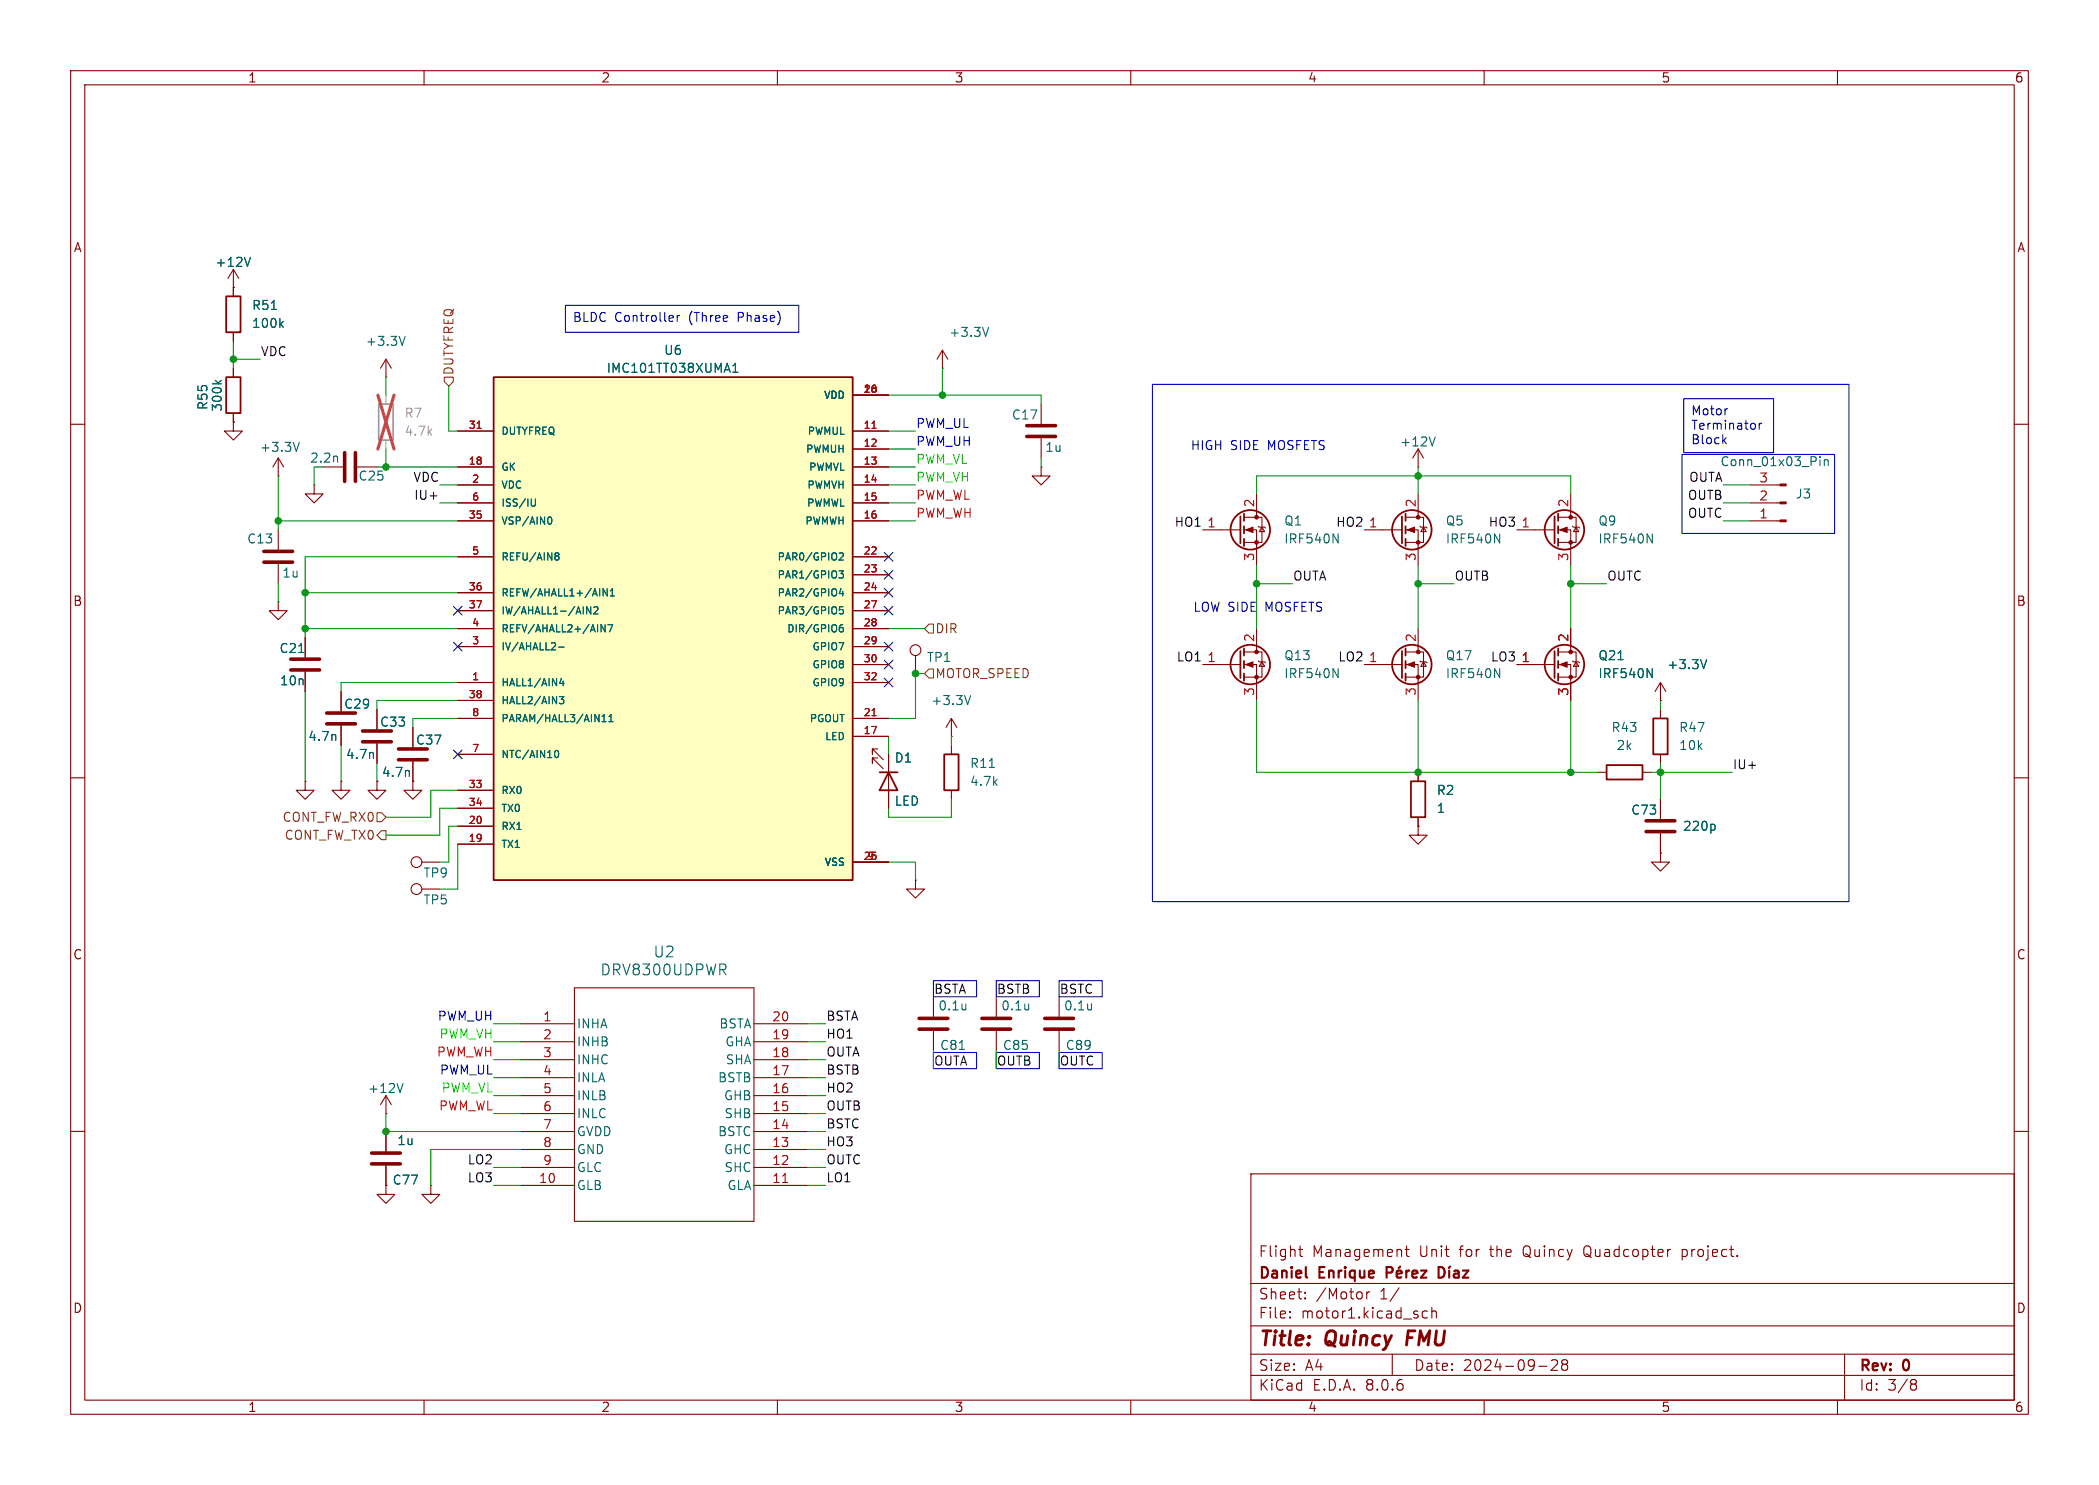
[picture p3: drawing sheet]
<svg xmlns="http://www.w3.org/2000/svg" width="297mm" height="210mm" viewBox="0 0 297 210" stroke-linecap="round" stroke-linejoin="round" font-family="sans-serif">
<g fill="none" stroke="#840000" stroke-width=".15">
<path d="M10 10h277v190h-277zM12 12h273v186h-273zM60 10v2M110 10v2M160 10v2M210 10v2M260 10v2M33 38.1l-.7 1.3M33 38.1v3.8M33 38.1l.8 1.3M10 60h2M33 40.6h.1"/>
<path d="M33 47v1.3M54.6 53.3h.1M54.6 50.8l-.8 1.3M54.6 50.8v2.5M54.6 50.8l.8 1.3M285 60h2M129.5 92.7v2.6M10 110h2M43.2 110.5v1.3h1.2l-1.2 1.2-1.3-1.2h1.3M43.2 110.5h.1M48.3 110.5v1.3h1.2l-1.2 1.2-1.3-1.2h1.3M48.3 110.5h.1"/>
<path d="M53.3 110.5v1.3h1.3l-1.3 1.2-1.2-1.2h1.2M53.3 110.5h.1M58.4 110.5v1.3h1.3l-1.3 1.2-1.3-1.2h1.3M58.4 110.5h.1M58.4 102.9v2.8M58.4 107.7v2.8M285 110h2M59.7 121.9h2.5M59.7 125.7h2.5M10 160h2M285 160h2M177 166h108v32h-108z"/>
<path d="M183.7 176.7h.6M184 176.2v1.3v.1l.3 .1M198.8 176.7h.6M199 176.2v1.3l.1 .1 .3 .1M236.2 176.7h.2M238 176.7v1.5M238 177.6l.2 .1M238.2 176.7l-.2 .1M60 198v2M110 198v2M160 198v2M177 194.5h108"/>
<path d="M177 191.5h108M177 187.5h108M177 181.5h108M182.5 186.3h.1l-.1 .1M182.5 186.3v.1M182.5 185.5v.1M182.5 185.5h.1l-.1 .1M184.7 183.6v.1M184.7 183.6h-.1l.1 .1M184.7 182.8v.1M184.7 182.8h-.1l.1 .1M193.4 182.7v1"/>
<path d="M193.8 182.7l-.3 .1-.1 .2M197 191.5v3M198 182.1l-1.3 2M202 185.5l-.5-.1-.3 .3v.4l.2 .2 .1 .1 .5-.1M202.6 185.5a.37 .37 0 0 1 .6 .1v.8M202.6 184.9v1.5M210 198v2M217.7 193.2h1.2M219.5 192.4l.2-.1 .5 .1a.41 .41 0 0 1 .1 .5l-.8 .9h.9M221.2 192.9h-.1a.31 .31 0 0 1-.1-.4 .31 .31 0 0 1 .2-.2l.5 .1a.31 .31 0 0 1 .1 .3 .31 .31 0 0 1-.3 .2M221.2 192.9l-.2 .3v.3l.2 .3 .5-.1 .1-.2-.1-.4-.2-.2M221.2 192.9h.3"/>
<path d="M260 198v2M261 191.5v6.5M270.6 195.1h.3l.3 .3-.1 .2-.2 .1M270.6 195.7h.3M270.9 195.7l.2 .2 .1 .4-.3 .3h-.3"/>
<circle cx="129.5" cy="91.9" r=".76"/>
<circle cx="58.9" cy="121.9" r=".76"/>
<circle cx="58.9" cy="125.7" r=".76"/>
</g>
<path d="M199.3 188.2l-.3 2" fill="none" stroke="#840000" stroke-width=".4"/>
<g fill="none" stroke="#840000" stroke-width=".3">
<path d="M196.2 180h.6a.41 .41 0 0 0 .3-.4 .41 .41 0 0 0-.3-.4h-.6v1.5M198.1 179.1l-.2 .2M199 179.7v1M199.4 179.7l-.3 .1-.1 .2M201.1 179.7h.7l-.7 1h.7M203.6 179.2a.79 .79 0 0 1 .8 .5 .79 .79 0 0 1-.3 .9l-.5 .1zM205.1 179.7v1M205.2 179.1l-.2 .2M205.8 179.8l.1-.1 .4 .1 .1 .9M207 179.7h.8l-.8 1h.8M184.8 180.6l.2 .1M197.6 180.2l.7-.2v-.2l-.5-.1-.2 .2 .1 .7 .1 .1 .5-.1"/>
<path d="M199.8 180.2l.8-.2-.1-.2-.4-.1-.3 .2 .1 .7 .2 .1 .4-.1M206.4 180l-.5 .1a.29 .29 0 0 0-.2 .3 .29 .29 0 0 0 .2 .3l.5-.1"/>
</g>
<path d="M35.4 36.4l-.4 1.3M38.4 43.8h.7M39.7 45.8l.4 .5M40.1 45.5l-.5 .4M57.3 47.6l-.4 1.2M57.9 109v.8" fill="none" stroke="#006464" stroke-width=".15"/>
<path d="M53.6 57.2h2v5h-2z" fill="none" stroke="#a1a1a1" stroke-width=".25"/>
<path d="M54.6 55.9v1.3M54.6 62.2v1.3" fill="none" stroke="#a1a1a1" stroke-width=".15"/>
<path d="M53.5 55.9l2.3 7.6M55.8 55.9l-2.3 7.6" fill="none" stroke="#e65255" stroke-width=".46"/>
<path d="M56.4 107.4h4.1M56.4 105.9h4.1" fill="none" stroke="#840000" stroke-width=".51"/>
<path d="M32 41.9h2v5.1h-2z" fill="none" stroke="#840000" stroke-width=".25"/>
<path d="M69.8 53.3h50.8v71.2h-50.8z" fill="#ffffc2"/>
<g fill="none" stroke="#840000" stroke-width=".25">
<path d="M32 53.3h2v5.1h-2zM69.8 53.3h50.8v71.2h-50.8zM175.5 73v3.8M176 72.6v1.1M176 74.4v1M176 76.2v1M198.4 73v3.8M198.9 72.6v1.1M198.9 74.4v1M198.9 76.2v1M220 73v3.8M220.5 72.6v1.1"/>
<path d="M220.5 74.4v1M220.5 76.2v1M175.5 92.1v3.8M176 91.7v1M176 93.5v1M176 95.3v1M198.4 92.1v3.8M198.9 91.7v1M198.9 93.5v1M198.9 95.3v1M220 92.1v3.8M220.5 91.7v1"/>
<path d="M220.5 93.5v1M220.5 95.3v1M124.5 109.2h2.5M125.7 109.2l1.3 2.6h-2.5zM133.6 106.7h2v5.1h-2zM199.6 110.5h2.1v5.1h-2.1zM227.3 108.2h5.1v2h-5.1zM233.9 101.6h2.1v5.1h-2.1z"/>
<circle cx="176.9" cy="74.9" r="2.79"/>
<circle cx="199.8" cy="74.9" r="2.79"/>
<circle cx="221.4" cy="74.9" r="2.79"/>
<circle cx="176.9" cy="94" r="2.79"/>
<circle cx="199.8" cy="94" r="2.79"/>
<circle cx="221.4" cy="94" r="2.79"/>
</g>
<g fill="none" stroke="#840000" stroke-width=".15">
<path d="M33 59.7v1.3h1.3l-1.3 1.2-1.3-1.2h1.3M33 59.7h.1M33 40.6h.1M33 40.6v1.3M33 47v1.3M33 52.1v1.2M33 58.4v1.3M120.6 55.9h5.1M133.3 52.1h.1M133.3 49.5l-.7 1.3M133.3 49.5v2.6M133.3 49.5l.8 1.3"/>
<path d="M147.3 57.2v2.7M39.4 67.3h.1M39.4 64.8v2.5M39.4 74.9v2.8M39.4 79.8v2.8M39.4 64.8l-.8 1.2M39.4 64.8l.7 1.2M44.4 68.6v1.3h1.3l-1.3 1.2-1.2-1.2h1.2M44.4 68.6h.1M45.7 66h2.8M50.5 66h2.8M64.8 61h5"/>
<path d="M64.8 66h5M64.8 68.6h5M64.8 71.1h5M64.8 73.7h5M64.8 78.7h5M120.6 61h5.1M120.6 63.5h5.1M120.6 66h5.1M120.6 68.6h5.1M120.6 71.1h5.1M120.6 73.7h5.1M120.6 78.7h5.1"/>
<path d="M147.3 66v1.3h1.3l-1.3 1.3-1.3-1.3h1.3M147.3 66h.1M147.3 62v2.8M170.2 74.9h5.3M176 74.9h1.8v5.1M176 73.2h2.6v3.5h-2.6M177.8 69.9v3.3M178.1 74.4l.1 .1h.7l.2 .2M178.6 74.5l.3 .7h-.7zM193 74.9h5.4M198.9 74.9h1.8v5.1M198.9 73.2h2.5v3.5h-2.5"/>
<path d="M200.7 66h.1M200.7 63.5v2.5M200.7 69.9v3.3M200.7 63.5l-.8 1.3M200.7 63.5l.7 1.3M200.9 74.4l.1 .1h.8l.1 .2M201.4 74.5l.4 .7h-.8zM214.6 74.9h5.4M220.5 74.9h1.7v5.1M220.5 73.2h2.5v3.5h-2.5M222.2 69.9v3.3M222.5 74.4l.1 .1h.8l.1 .2"/>
<path d="M223 74.5l.4 .7h-.8zM247.6 68.6h4.3M247.6 71.1h4.3M247.6 73.7h4.3M39.4 85.1v1.3h1.2l-1.2 1.2-1.3-1.2h1.3M39.4 85.1h.1M43.2 90.2v2.8M43.2 95v2.8M48.3 97.8v2.8M64.8 96.5h5M64.8 83.8h5M64.8 86.4h5"/>
<path d="M64.8 88.9h5M64.8 91.4h5M64.8 99.1h5M120.6 96.5h5.1M120.6 81.3h5.1M120.6 83.8h5.1M120.6 86.4h5.1M120.6 88.9h5.1M120.6 91.4h5.1M120.6 94h5.1M170.2 94h5.3M176 94h1.8v5.1"/>
<path d="M176 92.2h2.6v3.6h-2.6M177.8 88.9v3.3M178.1 93.5l.1 .1h.7l.2 .1M178.6 93.6l.3 .6h-.7zM193 94h5.4M198.9 94h1.8v5.1M198.9 92.2h2.5v3.6h-2.5M200.7 88.9v3.3M200.9 93.5l.1 .1h.8l.1 .1M201.4 93.6l.4 .6h-.8zM214.6 94h5.4M220.5 94h1.7v5.1"/>
<path d="M220.5 92.2h2.5v3.6h-2.5M222.2 88.9v3.3M222.5 93.5l.1 .1h.8l.1 .1M223 93.6l.4 .6h-.8zM234.9 99.1h.1M234.9 96.5v2.6M234.9 96.5l-.7 1.3M234.9 96.5l.8 1.3M48.3 102.6v2.8M53.3 110.5h.1M53.3 100.3v2.8M53.3 105.2v2.8"/>
<path d="M58.4 110.5h.1M58.4 102.9v2.8M58.4 107.7v2.8M64.8 119.4h5M64.8 116.8h5M64.8 101.6h5M64.8 111.8h5M64.8 114.3h5M64.8 106.7h5M120.6 104.1h5.1M120.6 101.6h5.1M124.2 105.9h-.8v.8v-.8l1.6 1.5"/>
<path d="M124.2 107.2h-.8v.8v-.8l1.6 1.5M125.7 106.7v7.6M134.6 104.1h.1M134.6 101.6l-.7 1.3M134.6 101.6v2.5M134.6 105.4v1.3M134.6 111.8v1.2M134.6 101.6l.8 1.3M200.7 116.8v1.3h1.2l-1.2 1.3-1.3-1.3h1.3M200.7 116.8h.1M200.7 109.2v1.3M200.7 115.6v1.2"/>
<path d="M226.1 109.2h1.2M232.4 109.2h1.3M234.9 100.3v1.3M234.9 106.7v1.3M234.9 113v2.8M234.9 117.9v2.8M81.3 139.7h25.4v33h-25.4zM120.6 121.9h5.1M129.5 124.5v1.2h1.3l-1.3 1.3-1.2-1.3h1.2M129.5 124.5h.1M234.9 120.7v1.2h1.3l-1.3 1.3-1.2-1.3h1.2M234.9 120.7h.1"/>
<path d="M54.6 157.5h.1M54.6 154.9l-.8 1.3M54.6 154.9v2.6M54.6 154.9l.8 1.3M73.7 144.8h7.6M73.7 157.5h7.6M73.7 154.9h7.6M73.7 152.4h7.6M73.7 149.9h7.6M73.7 147.3h7.6M106.7 144.8h7.6M106.7 157.5h7.6"/>
<path d="M106.7 154.9h7.6M106.7 152.4h7.6M106.7 149.9h7.6M106.7 147.3h7.6M132.1 141v2.8M132.1 145.8v2.8M141 141v2.8M141 145.8v2.8M149.9 141v2.8M149.9 145.8v2.8M54.6 167.6v1.3h1.3l-1.3 1.3-1.3-1.3h1.3M54.6 167.6h.1"/>
<path d="M54.6 160v2.8M54.6 164.8v2.8M61 167.6v1.3h1.2l-1.2 1.3-1.3-1.3h1.3M61 167.6h.1M73.7 167.6h7.6M73.7 165.1h7.6M73.7 162.6h7.6M73.7 160h7.6M106.7 167.6h7.6M106.7 165.1h7.6M106.7 162.6h7.6M106.7 160h7.6"/>
</g>
<g fill="none" stroke="#006464" stroke-width=".15">
<path d="M35.4 36.4l-.4 1.3M30.5 53.8l.5 .5M31.3 53.8l-.5 .4M38.4 43.8h.7M39.7 45.8l.4 .5M40.1 45.5l-.5 .4M103.7 52.6h.7M103.7 51.7l.3-.3v1.2M139.9 46.3l-.4 1.3M42.3 62.6l-.4 1.2M47.7 64.6l.1 .7M75.8 70.6l-.1 .9-.1 .1-.3-.1"/>
<path d="M77.6 73.2l.1-.1a.54 .54 0 0 1 .4 .5 .54 .54 0 0 1-.4 .5h-.1M78.6 78.2h.3l.1 .1 .1 .1-.2 .2M78.6 78.6h.1M78.7 78.6h.2M78.7 78.6l-.1 .1M78.9 78.6l.2 .2-.1 .3-.1 .1h-.3M118.8 78.3l.3-.1 .2 .3-.6 .7h.6M188.6 75.5l.7 1.3v-1.3M203.1 61.8l-.4 1.3M211.5 75.5l.7 1.3v-1.3M233.1 75.5l.7 1.3v-1.3M257.5 64.6v.1"/>
<path d="M257.5 65v.9M258.1 65v.9M258.1 65.1l.2-.1 .3 .1 .1 .8M42.3 92.3h.7M79 91.5h.8M79.1 98.5h.7l-.4 .4 .3 .1v.4l-.1 .1-.5-.1M79.4 95.9l-.2 .7h.6M79.7 96.3v.7M83.6 85.8v1l-.6-1v1M84 85.9l.4-.1 .2 .3-.6 .7h.6M85 88.3l.6 1.1v-1.1M85.9 83.3v1l-.6-1v1"/>
<path d="M86 88.3h.7l-.4 1.1M86.4 84.3h.5M86.4 83.6l.2-.3v1M118.7 80.7h.6l-.3 .4 .3 .1v.4l-.2 .1h-.3M118.8 88.8l.3-.1 .2 .2-.1 .4-.2 .1-.2-.1M119 83.2l-.2 .7h.6M119.2 83.6v.7M119.2 88.3l-.2 .1-.2 .2M119.3 85.8h-.5v.5l.1-.1h.3l.1 .2v.3l-.2 .1-.3-.1M137.3 98.4l-.4 1.2M188.6 94.6l.7 1.2v-1.2M211.5 94.6l.7 1.2v-1.2"/>
<path d="M233.1 94.6l.7 1.2v-1.2M241.5 93.3l-.4 1.3M47.4 103.9l.1 .8M52.8 106.5v.8M57.9 109v.8M78.5 106.3l.2-.2a.54 .54 0 0 1 .4 .5 .54 .54 0 0 1-.4 .5l-.2-.2M85.2 102.1h.6M85.2 101.3l.3-.3v1.1M86.2 102.1h.5M86.2 101.3l.2-.3v1.1M140 108.5h.7M242.4 116.6l.3 .2v.4l-.3 .2"/>
<path d="M57 153.2l-.4 1.3M135.8 148.4h.7M136.7 142v.8M136.7 142.7l-.1 .1M145.5 142v.8M145.5 142.7v.1M154.4 142v.8M154.4 142.7v.1"/>
</g>
<path d="M67.5 60.6h.6M123.4 60.6h.6M123.4 101.2h.6M110.7 167.2h.8" fill="none" stroke="#a90000" stroke-width=".15"/>
<g fill="none" stroke="#840000" stroke-width=".51">
<path d="M37.3 79.5h4.1M37.3 78h4.1M48.8 64v4.1M50.3 64v4.1M145.3 61.7h4.1M145.3 60.2h4.1M41.1 94.7h4.1M41.1 93.2h4.1M46.2 102.4h4.1M46.2 100.8h4.1M51.3 104.9h4.1M51.3 103.4h4.1"/>
<path d="M232.9 117.6h4.1M232.9 116.1h4.1M130 144h4.1M130 145.5h4.1M138.9 144h4.1M138.9 145.5h4.1M147.8 144h4.1M147.8 145.5h4.1M52.6 163.1h4M52.6 164.6h4"/>
</g>
<g fill="#840000" stroke="#840000" stroke-width=".15">
<path d="M176.3 74.9l1-.4v.8z"/>
<path d="M251.9 68.5h.8v.2h-.8z"/>
<path d="M251.9 71h.8v.2h-.8z"/>
<path d="M251.9 73.5h.8v.3h-.8z"/>
<path d="M199.1 94l1.1-.4v.8z"/>
<path d="M220.7 74.9l1-.4v.8z"/>
<path d="M199.1 74.9l1.1-.4v.8z"/>
<path d="M176.3 94l1-.4v.8z"/>
<path d="M220.7 94l1-.4v.8z"/>
<circle cx="177.8" cy="76.7" r=".25"/>
<circle cx="177.8" cy="73.2" r=".25"/>
<circle cx="200.7" cy="95.8" r=".25"/>
<circle cx="200.7" cy="92.2" r=".25"/>
<circle cx="222.2" cy="76.7" r=".25"/>
<circle cx="222.2" cy="73.2" r=".25"/>
<circle cx="200.7" cy="76.7" r=".25"/>
<circle cx="200.7" cy="73.2" r=".25"/>
<circle cx="177.8" cy="95.8" r=".25"/>
<circle cx="177.8" cy="92.2" r=".25"/>
<circle cx="222.2" cy="95.8" r=".25"/>
<circle cx="222.2" cy="92.2" r=".25"/>
</g>
<path d="M62.9 53.3h1.2v.7l-.6 .6-.6-.6zM131.4 94.6h.7v1.3h-.7l-.6-.6zM131.4 88.3h.7v1.2h-.7l-.6-.6zM53.3 114.9h.7l.6 .7-.6 .6h-.7zM54 117.5h.6v1.2h-.6l-.7-.6z" fill="none" stroke="#725600" stroke-width=".15"/>
<g fill="none" stroke="#0000c2" stroke-width=".15">
<path d="M80 43.2h33v3.8h-33zM95.2 44.7l.1 .2-.6 .1M95.8 44.6v.9M96.2 44.6l-.3 .1-.1 .2M163.1 54.4h98.5v73.1h-98.5zM238.3 56.4h12.7v7.6h-12.7zM244.3 57.8h.1M248.3 60v.6M248.9 59.9v.8M249.3 59.9h-.3l-.1 .2M238 64.3h21.6v11.1h-21.6zM243.9 62.3l.4 .5"/>
<path d="M244.3 61.9l-.5 .5M132.1 138.7h6.1v2.3h-6.1zM141 138.7h6.1v2.3h-6.1zM149.9 138.7h6.1v2.3h-6.1zM132.1 148.8h6.1v2.3h-6.1zM141 148.8h6.1v2.3h-6.1zM149.9 148.8h6.1v2.3h-6.1z"/>
</g>
<g fill="none" stroke="#009600" stroke-width=".15">
<path d="M33 48.3v3.8M33 50.8h3.8M54.6 53.3v2.6M63.5 54.6v6.4h1.3M125.7 55.9h21.6v1.3M133.3 52.1v3.8M39.4 67.3v7.6M39.4 73.7h25.4M44.4 66v2.6M53.3 66h11.5M54.6 63.5v2.5M62.2 68.6h2.6"/>
<path d="M62.2 71.1h2.6M64.8 78.7h-21.6v11.5M125.7 73.7h3.8M125.7 66h3.8M125.7 68.6h3.8M125.7 71.1h3.8M125.7 61h3.8M125.7 63.5h3.8M147.3 64.8v1.2M177.8 69.9v-2.6h44.4v2.6M200.7 66v3.9M243.8 73.7h3.8"/>
<path d="M243.8 68.6h3.8M243.8 71.1h3.8M39.4 82.6v2.5M43.2 97.8v12.7M43.2 83.8h21.6M43.2 88.9h21.6M64.8 96.5h-16.5v1.3M64.8 99.1h-11.5v1.2M125.7 88.9h5.1M130.8 95.3h-1.3v6.3h-3.8M177.8 99.1v10.1h48.3M177.8 82.6h5.1"/>
<path d="M177.8 80v8.9M200.7 82.6h5M200.7 80v8.9M200.7 99.1v10.1M222.2 80v8.9M222.2 99.1v10.1M222.2 82.6h5.1M234.9 99.1v1.2M48.3 105.4v5.1M53.3 108v2.5M64.8 101.6h-6.4v1.3M64.8 111.8h-3.8v3.8h-6.4"/>
<path d="M64.8 116.8h-1.3v5.1h-1.3M64.8 114.3h-2.6v3.8h-7.6M64.8 119.4v6.3h-2.6M125.7 104.1v2.6M134.6 113v2.6h-8.9v-1.3M134.6 104.1v1.3M233.7 109.2h11.4M234.9 108v5M125.7 121.9h3.8v2.6M54.6 157.5v2.5h19.1M69.8 152.4h3.9M69.8 157.5h3.9"/>
<path d="M69.8 149.9h3.9M69.8 154.9h3.9M69.8 144.8h3.9M69.8 147.3h3.9M114.3 152.4h2.5M114.3 157.5h2.5M114.3 149.9h2.5M114.3 154.9h2.5M114.3 144.8h2.5M114.3 147.3h2.5M132.1 148.6v2.5M141 148.6v2.5"/>
<path d="M149.9 148.6v2.5M69.8 165.1h3.9M69.8 167.6h3.9M73.7 162.6h-12.7v5M114.3 165.1h2.5M114.3 167.6h2.5M114.3 160h2.5M114.3 162.6h2.5"/>
</g>
<g fill="none" stroke="#000084" stroke-width=".15">
<path d="M125.1 78.1l1.2 1.2M126.3 78.1l-1.2 1.2M64.2 85.8l1.2 1.2M64.2 90.8l1.2 1.2M65.4 85.8l-1.2 1.2M65.4 90.8l-1.2 1.2M125.1 95.9l1.2 1.2M125.1 93.4l1.2 1.2M125.1 90.8l1.2 1.2M125.1 85.8l1.2 1.2M125.1 80.7l1.2 1.2M125.1 83.2l1.2 1.2"/>
<path d="M126.3 95.9l-1.2 1.2M126.3 93.4l-1.2 1.2M126.3 90.8l-1.2 1.2M126.3 85.8l-1.2 1.2M126.3 80.7l-1.2 1.2M126.3 83.2l-1.2 1.2M64.2 106.1l1.2 1.2M65.4 106.1l-1.2 1.2"/>
</g>
<g fill="#009600" stroke="#009600" stroke-width=".15">
<circle cx="133.3" cy="55.9" r=".46"/>
<circle cx="129.5" cy="95.3" r=".46"/>
<circle cx="54.6" cy="66" r=".46"/>
<circle cx="39.4" cy="73.7" r=".46"/>
<circle cx="33" cy="50.8" r=".46"/>
<circle cx="54.6" cy="160" r=".46"/>
<circle cx="234.9" cy="109.2" r=".46"/>
<circle cx="222.2" cy="109.2" r=".46"/>
<circle cx="43.2" cy="88.9" r=".46"/>
<circle cx="43.2" cy="83.8" r=".46"/>
<circle cx="200.7" cy="109.2" r=".46"/>
<circle cx="177.8" cy="82.6" r=".46"/>
<circle cx="200.7" cy="67.3" r=".46"/>
<circle cx="222.2" cy="82.6" r=".46"/>
<circle cx="200.7" cy="82.6" r=".46"/>
</g>
<g font-size="2.8" fill="#840000">
<text x="178" y="190.9">Title:</text>
<text x="187.7" y="190.9">Quincy</text>
<text x="199.9" y="190.9">FMU</text>
</g>
<g font-size="2.1" fill="#006464">
<text x="92.4" y="135.6">U2</text>
<text x="84.9" y="138.2">DRV8300UDPWR</text>
</g>
<g font-size="2.1" fill="#840000">
<text x="178" y="178">Flight</text>
<text x="185.7" y="178">Management</text>
<text x="200.9" y="178">Unit</text>
<text x="206.7" y="178">for</text>
<text x="211.1" y="178">the</text>
<text x="215.9" y="178">Quincy</text>
<text x="224.7" y="178">Quadcopter</text>
<text x="238.7" y="178">project.</text>
<text x="178" y="184">Sheet:</text>
<text x="178" y="181.2">Daniel</text>
<text x="186.2" y="184">/Motor</text>
<text x="186.7" y="181.2">Enrique</text>
<text x="195.3" y="184">1/</text>
<text x="178" y="186.7">File:</text>
<text x="184.1" y="186.7">motor1.kicad_sch</text>
<text x="178" y="196.9">KiCad</text>
<text x="178" y="194.1">Size:</text>
<text x="184.7" y="194.1">A4</text>
<text x="185.7" y="196.9">E.D.A.</text>
<text x="193.3" y="196.9">8.0.6</text>
<text x="200" y="194.1">Date:</text>
<text x="207" y="194.1">2024-09-28</text>
<text x="263" y="194.3">Rev:</text>
<text x="263" y="196.9">Id:</text>
<text x="267.1" y="196.9">3/8</text>
<text x="269.4" y="194.3">0</text>
</g>
<g font-size="1.8" fill="#840000">
<text x="35" y="11.9">1</text>
<text x="85" y="11.9">2</text>
<text x="135" y="11.9">3</text>
<text x="185" y="11.9">4</text>
<text x="235" y="11.9">5</text>
<text x="285" y="11.9">6</text>
<text x="10.3" y="35.9">A</text>
<text x="285.3" y="35.9">A</text>
<text x="10.3" y="85.9">B</text>
<text x="285.3" y="85.9">B</text>
<text x="10.3" y="135.9">C</text>
<text x="285.3" y="135.9">C</text>
<text x="10.3" y="185.9">D</text>
<text x="285.3" y="185.9">D</text>
<text x="35" y="199.9">1</text>
<text x="85" y="199.9">2</text>
<text x="135" y="199.9">3</text>
<text x="185" y="199.9">4</text>
<text x="235" y="199.9">5</text>
<text x="285" y="199.9">6</text>
</g>
<g font-size="1.8" fill="#006464">
<text x="30.4" y="37.9">+12V</text>
<text x="35.6" y="44">R51</text>
<text x="35.6" y="46.6">100k</text>
<text x="134.2" y="47.9">+3.3V</text>
<text x="51.7" y="49.1">+3.3V</text>
<text x="85.7" y="52.9">IMC101TT038XUMA1</text>
<text x="93.9" y="50.4">U6</text>
<text x="29.6" y="58.1" transform="rotate(-90 29.6 58.1)">R55</text>
<text x="31.6" y="58.3" transform="rotate(-90 31.6 58.3)">300k</text>
<text x="143.1" y="59.5">C17</text>
<text x="36.7" y="64.1">+3.3V</text>
<text x="147.8" y="64.1">1u</text>
<text x="198" y="63.3">+12V</text>
<text x="50.6" y="68.2">C25</text>
<text x="243.3" y="66.1">Conn_01x03_Pin</text>
<text x="254" y="70.7">J3</text>
<text x="34.9" y="77.1">C13</text>
<text x="181.6" y="74.5">Q1</text>
<text x="181.6" y="77.1">IRF540N</text>
<text x="204.5" y="74.5">Q5</text>
<text x="204.5" y="77.1">IRF540N</text>
<text x="226.1" y="74.5">Q9</text>
<text x="226.1" y="77.1">IRF540N</text>
<text x="39.9" y="81.9">1u</text>
<text x="39.5" y="92.6">C21</text>
<text x="131.1" y="93.8">TP1</text>
<text x="181.6" y="93.6">Q13</text>
<text x="204.5" y="93.6">Q17</text>
<text x="226.1" y="93.6">Q21</text>
<text x="235.8" y="94.8">+3.3V</text>
<text x="39.5" y="97.1">10n</text>
<text x="48.6" y="100.4">C29</text>
<text x="131.7" y="99.9">+3.3V</text>
<text x="181.6" y="96.1">IRF540N</text>
<text x="204.5" y="96.1">IRF540N</text>
<text x="226.1" y="96.1">IRF540N</text>
<text x="43.5" y="105">4.7n</text>
<text x="48.9" y="107.5">4.7n</text>
<text x="53.7" y="103">C33</text>
<text x="58.8" y="105.5">C37</text>
<text x="227.9" y="103.7">R43</text>
<text x="228.6" y="106.3">2k</text>
<text x="237.5" y="106.3">10k</text>
<text x="237.5" y="103.7">R47</text>
<text x="53.9" y="110.1">4.7n</text>
<text x="126.5" y="108.1">D1</text>
<text x="137.2" y="111.4">4.7k</text>
<text x="137.2" y="108.8">R11</text>
<text x="203.2" y="112.6">R2</text>
<text x="126.5" y="114.1">LED</text>
<text x="203.2" y="115.2">1</text>
<text x="230.7" y="115.4">C73</text>
<text x="238" y="117.7">220p</text>
<text x="59.8" y="124.3">TP9</text>
<text x="59.8" y="128.1">TP5</text>
<text x="132.7" y="143.1">0.1u</text>
<text x="141.6" y="143.1">0.1u</text>
<text x="150.5" y="143.1">0.1u</text>
<text x="81.5" y="145.6">INHA</text>
<text x="81.5" y="148.2">INHB</text>
<text x="101.7" y="145.6">BSTA</text>
<text x="102.5" y="148.2">GHA</text>
<text x="132.9" y="148.7">C81</text>
<text x="141.8" y="148.7">C85</text>
<text x="150.7" y="148.7">C89</text>
<text x="52" y="154.8">+12V</text>
<text x="81.5" y="150.7">INHC</text>
<text x="81.5" y="153.3">INLA</text>
<text x="81.5" y="155.8">INLB</text>
<text x="101.5" y="153.3">BSTB</text>
<text x="102.4" y="155.8">GHB</text>
<text x="102.6" y="150.7">SHA</text>
<text x="81.5" y="158.3">INLC</text>
<text x="81.5" y="160.9">GVDD</text>
<text x="101.5" y="160.9">BSTC</text>
<text x="102.4" y="158.3">SHB</text>
<text x="55.5" y="167.7">C77</text>
<text x="56.1" y="162.2">1u</text>
<text x="81.5" y="163.4">GND</text>
<text x="81.5" y="166">GLC</text>
<text x="102.4" y="163.4">GHC</text>
<text x="102.4" y="166">SHC</text>
<text x="81.5" y="168.5">GLB</text>
<text x="102.8" y="168.5">GLA</text>
</g>
<g font-size="1.8" fill="#0000c2">
<text x="81" y="45.9">BLDC</text>
<text x="87" y="45.9">Controller</text>
<text x="97.6" y="45.9">(Three</text>
<text x="104.7" y="45.9">Phase)</text>
<text x="239.2" y="59.1">Motor</text>
<text x="168.4" y="63.9">HIGH</text>
<text x="174.1" y="63.9">SIDE</text>
<text x="179.5" y="63.9">MOSFETS</text>
<text x="239.2" y="61.1">Terminator</text>
<text x="239.2" y="63.2">Block</text>
<text x="168.8" y="86.7">LOW SIDE</text>
<text x="179.1" y="86.7">MOSFETS</text>
</g>
<g font-size="1.8" fill="#0f0f0f">
<text x="36.8" y="50.5">VDC</text>
<text x="58.4" y="68.2">VDC</text>
<text x="58.5" y="70.8">IU+</text>
<text x="238.7" y="70.8">OUTB</text>
<text x="238.9" y="68.2">OUTA</text>
<text x="166.1" y="74.6">HO1</text>
<text x="189" y="74.6">HO2</text>
<text x="210.6" y="74.6">HO3</text>
<text x="238.7" y="73.3">OUTC</text>
<text x="182.9" y="82.2">OUTA</text>
<text x="205.7" y="82.2">OUTB</text>
<text x="227.3" y="82.2">OUTC</text>
<text x="166.4" y="93.6">LO1</text>
<text x="189.3" y="93.6">LO2</text>
<text x="210.9" y="93.6">LO3</text>
<text x="245.1" y="108.9">IU+</text>
<text x="132.1" y="140.6">BSTA</text>
<text x="141" y="140.6">BSTB</text>
<text x="149.9" y="140.6">BSTC</text>
<text x="116.8" y="147">HO1</text>
<text x="116.8" y="144.4">BSTA</text>
<text x="116.8" y="149.5">OUTA</text>
<text x="116.8" y="152.1">BSTB</text>
<text x="116.8" y="154.6">HO2</text>
<text x="132.1" y="150.8">OUTA</text>
<text x="141" y="150.8">OUTB</text>
<text x="149.9" y="150.8">OUTC</text>
<text x="116.8" y="157.1">OUTB</text>
<text x="116.8" y="159.7">BSTC</text>
<text x="66.1" y="164.8">LO2</text>
<text x="66.1" y="167.3">LO3</text>
<text x="116.8" y="162.2">HO3</text>
<text x="116.8" y="164.8">OUTC</text>
<text x="116.8" y="167.3">LO1</text>
</g>
<g font-size="1.8" fill="#725600">
<text x="64.4" y="53.1" transform="rotate(-90 64.4 53.1)">DUTYFREQ</text>
<text x="132.3" y="89.8">DIR</text>
<text x="132.3" y="96.1">MOTOR_SPEED</text>
<text x="39.9" y="116.4">CONT_FW_RX0</text>
<text x="40.2" y="119">CONT_FW_TX0</text>
</g>
<g font-size="1.8" fill="#989898">
<text x="57.2" y="59.3">R7</text>
<text x="57.2" y="61.8">4.7k</text>
</g>
<text font-size="1.8" fill="#009600" x="43.8" y="65.6">2.2n</text>
<g font-size="1.8" fill="#00f">
<text x="129.5" y="60.6">PWM_UL</text>
<text x="129.5" y="63.2">PWM_UH</text>
<text x="61.8" y="144.4">PWM_UH</text>
<text x="62.1" y="152.1">PWM_UL</text>
</g>
<g font-size="1.8" fill="#0f0">
<text x="129.5" y="65.7">PWM_VL</text>
<text x="129.5" y="68.2">PWM_VH</text>
<text x="62.1" y="147">PWM_VH</text>
<text x="62.4" y="154.6">PWM_VL</text>
</g>
<g font-size="1.8" fill="#f00">
<text x="129.5" y="70.8">PWM_WL</text>
<text x="129.5" y="73.3">PWM_WH</text>
<text x="61.7" y="149.5">PWM_WH</text>
<text x="62" y="157.1">PWM_WL</text>
</g>
<g font-size="1.8" fill="#a90000">
<text x="177.5" y="71.8" transform="rotate(-90 177.5 71.8)">2</text>
<text x="200.4" y="71.8" transform="rotate(-90 200.4 71.8)">2</text>
<text x="222" y="71.8" transform="rotate(-90 222 71.8)">2</text>
<text x="248.8" y="70.9">2</text>
<text x="248.8" y="68.3">3</text>
<text x="170.7" y="74.7">1</text>
<text x="193.6" y="74.7">1</text>
<text x="215.2" y="74.7">1</text>
<text x="248.8" y="73.4">1</text>
<text x="177.5" y="79.4" transform="rotate(-90 177.5 79.4)">3</text>
<text x="200.4" y="79.4" transform="rotate(-90 200.4 79.4)">3</text>
<text x="222" y="79.4" transform="rotate(-90 222 79.4)">3</text>
<text x="170.7" y="93.7">1</text>
<text x="177.5" y="90.9" transform="rotate(-90 177.5 90.9)">2</text>
<text x="193.6" y="93.7">1</text>
<text x="200.4" y="90.9" transform="rotate(-90 200.4 90.9)">2</text>
<text x="215.2" y="93.7">1</text>
<text x="222" y="90.9" transform="rotate(-90 222 90.9)">2</text>
<text x="177.5" y="98.5" transform="rotate(-90 177.5 98.5)">3</text>
<text x="200.4" y="98.5" transform="rotate(-90 200.4 98.5)">3</text>
<text x="222" y="98.5" transform="rotate(-90 222 98.5)">3</text>
<text x="76.8" y="144.5">1</text>
<text x="76.8" y="147.1">2</text>
<text x="76.8" y="149.6">3</text>
<text x="109.2" y="149.6">18</text>
<text x="109.2" y="147.1">19</text>
<text x="109.2" y="144.5">20</text>
<text x="76.8" y="152.1">4</text>
<text x="76.8" y="154.7">5</text>
<text x="109.2" y="154.7">16</text>
<text x="109.2" y="152.1">17</text>
<text x="76.8" y="157.2">6</text>
<text x="76.8" y="159.8">7</text>
<text x="109.2" y="159.8">14</text>
<text x="109.2" y="157.2">15</text>
<text x="76.2" y="167.4">10</text>
<text x="76.8" y="162.3">8</text>
<text x="76.8" y="164.8">9</text>
<text x="109.2" y="167.4">11</text>
<text x="109.2" y="164.8">12</text>
<text x="109.2" y="162.3">13</text>
</g>
<g font-size="1.4" fill="#006464">
<text x="116.5" y="56.6">VDD</text>
<text x="70.9" y="61.7">DUTYFREQ</text>
<text x="113.9" y="64.2">PWMUH</text>
<text x="114.2" y="61.7">PWMUL</text>
<text x="70.9" y="66.8">GK</text>
<text x="70.9" y="69.3">VDC</text>
<text x="70.9" y="71.9">ISS/IU</text>
<text x="114.1" y="71.9">PWMWL</text>
<text x="114.1" y="69.3">PWMVH</text>
<text x="114.3" y="66.8">PWMVL</text>
<text x="70.9" y="74.4">VSP/AIN0</text>
<text x="113.8" y="74.4">PWMWH</text>
<text x="70.9" y="79.5">REFU/AIN8</text>
<text x="109.9" y="79.5">PAR0/GPIO2</text>
<text x="109.9" y="82">PAR1/GPIO3</text>
<text x="70.9" y="84.6">REFW/AHALL1+/AIN1</text>
<text x="70.9" y="87.1">IW/AHALL1-/AIN2</text>
<text x="70.9" y="89.6">REFV/AHALL2+/AIN7</text>
<text x="109.9" y="84.6">PAR2/GPIO4</text>
<text x="109.9" y="87.1">PAR3/GPIO5</text>
<text x="111.3" y="89.6">DIR/GPIO6</text>
<text x="70.9" y="92.2">IV/AHALL2-</text>
<text x="114.8" y="92.2">GPIO7</text>
<text x="114.8" y="94.7">GPIO8</text>
<text x="70.9" y="97.3">HALL1/AIN4</text>
<text x="70.9" y="99.8">HALL2/AIN3</text>
<text x="114.8" y="97.3">GPIO9</text>
<text x="70.9" y="107.4">NTC/AIN10</text>
<text x="70.9" y="102.3">PARAM/HALL3/AIN11</text>
<text x="114.4" y="102.3">PGOUT</text>
<text x="116.6" y="104.9">LED</text>
<text x="70.9" y="112.5">RX0</text>
<text x="70.9" y="117.6">RX1</text>
<text x="70.9" y="115">TX0</text>
<text x="70.9" y="120.1">TX1</text>
<text x="116.6" y="122.7">VSS</text>
</g>
<g font-size="1.4" fill="#a90000">
<text x="122.1" y="55.6">10</text>
<text x="66.2" y="65.8">18</text>
<text x="66.2" y="60.7">31</text>
<text x="122.1" y="60.7">11</text>
<text x="122.1" y="63.2">12</text>
<text x="122.1" y="65.8">13</text>
<text x="66.7" y="68.3">2</text>
<text x="66.7" y="70.9">6</text>
<text x="122.1" y="68.3">14</text>
<text x="122.1" y="70.9">15</text>
<text x="66.2" y="73.4">35</text>
<text x="122.1" y="73.4">16</text>
<text x="66.2" y="83.6">36</text>
<text x="66.7" y="78.5">5</text>
<text x="122.1" y="78.5">22</text>
<text x="122.1" y="81">23</text>
<text x="122.1" y="83.6">24</text>
<text x="66.2" y="86.1">37</text>
<text x="66.7" y="88.6">4</text>
<text x="122.1" y="86.1">27</text>
<text x="122.1" y="88.6">28</text>
<text x="66.7" y="91.2">3</text>
<text x="122.1" y="91.2">29</text>
<text x="122.1" y="93.7">30</text>
<text x="66.2" y="98.8">38</text>
<text x="66.7" y="96.3">1</text>
<text x="66.7" y="101.3">8</text>
<text x="122.1" y="101.3">21</text>
<text x="122.1" y="96.3">32</text>
<text x="66.7" y="106.4">7</text>
<text x="122.1" y="103.9">17</text>
<text x="66.2" y="111.5">33</text>
<text x="66.2" y="119.1">19</text>
<text x="66.2" y="116.6">20</text>
<text x="66.2" y="114">34</text>
<text x="122.1" y="121.7">25</text>
<text x="122.6" y="121.7">9</text>
</g>
</svg>
